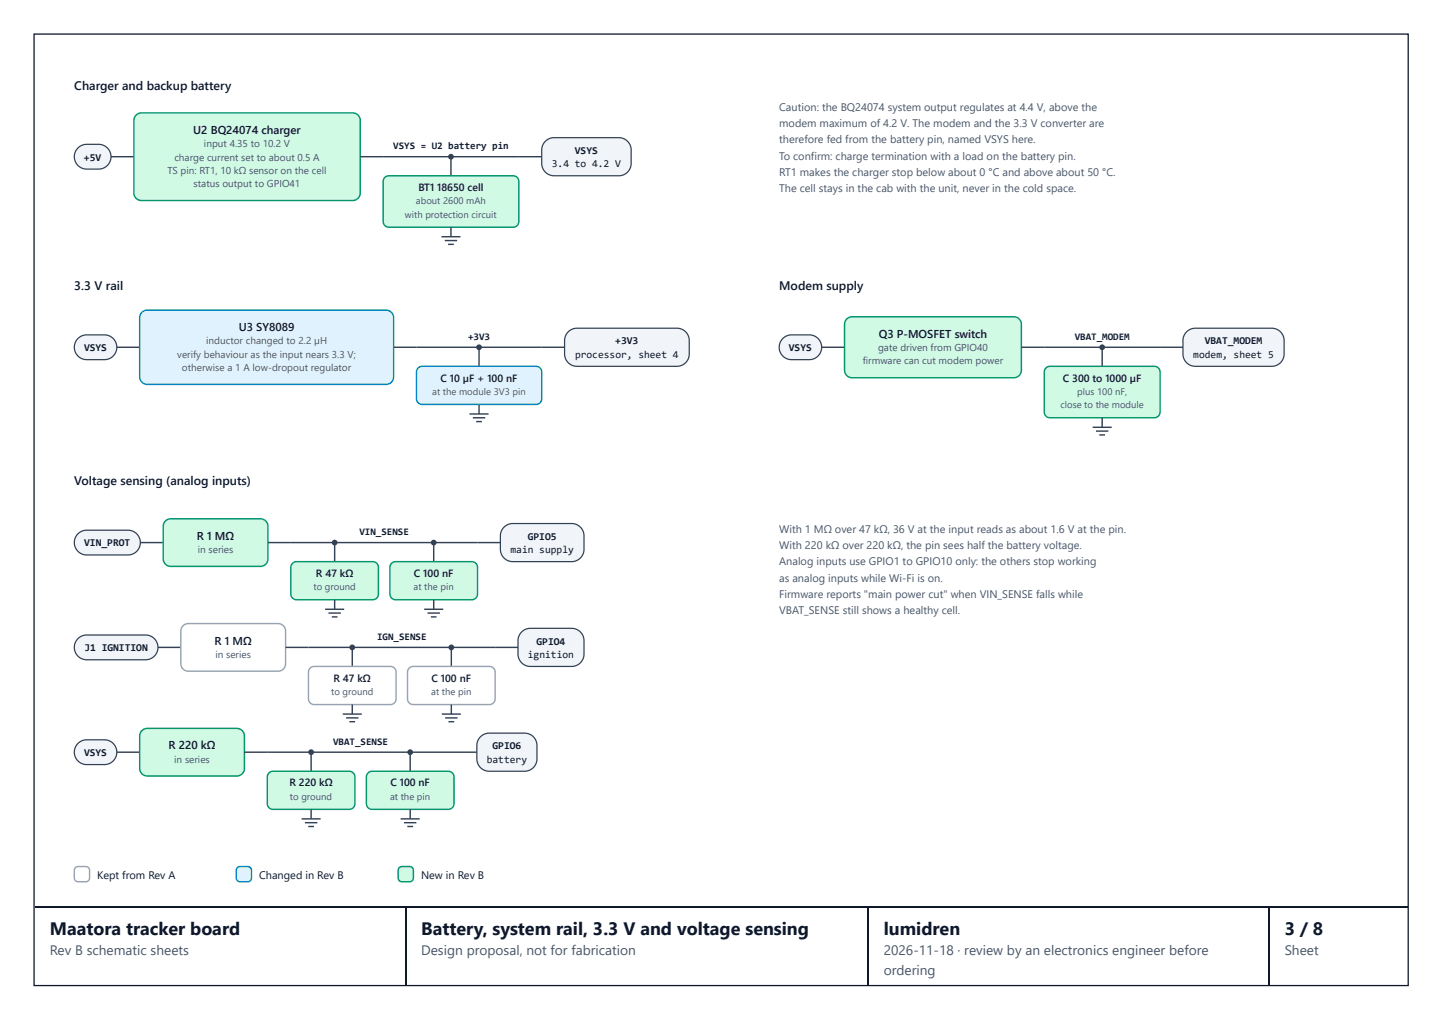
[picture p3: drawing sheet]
<svg xmlns="http://www.w3.org/2000/svg" width="297mm" height="210mm" viewBox="0 0 297 210" stroke-linecap="round" stroke-linejoin="round" font-family="sans-serif">
<path d="M7 7h282.9v195.8h-282.9z" fill="none" stroke="#0f172a" stroke-width=".26"/>
<path d="M16 30.4l.6-.4 .7-.3h3a2.55 2.55 0 0 1 2.5 2.5 2.55 2.55 0 0 1-2.5 2.6h-2.5a2.55 2.55 0 0 1-2.3-1.6 2.55 2.55 0 0 1 .5-2.8z" fill="#f1f5f9"/>
<path d="M16 30.4l.6-.4 .7-.3h3a2.55 2.55 0 0 1 2.5 2.5 2.55 2.55 0 0 1-2.5 2.6h-2.5a2.55 2.55 0 0 1-2.3-1.6 2.55 2.55 0 0 1 .5-2.8z" fill="none" stroke="#334155" stroke-width=".25"/>
<path d="M22.8 32.2h4.8" fill="none" stroke="#334155" stroke-width=".29"/>
<path d="M28 23.7l.5-.4 .6-.1h43.5a1.57 1.57 0 0 1 1.6 1.6v14.9a1.57 1.57 0 0 1-1.6 1.6h-43.5a1.57 1.57 0 0 1-1.5-1.6v-14.9l.1-.6z" fill="#d1fae5"/>
<path d="M28 23.7l.5-.4 .6-.1h43.5a1.57 1.57 0 0 1 1.6 1.6v14.9a1.57 1.57 0 0 1-1.6 1.6h-43.5a1.57 1.57 0 0 1-1.5-1.6v-14.9l.1-.6z" fill="none" stroke="#059669" stroke-width=".29"/>
<path d="M74.2 32.2h32.6" fill="none" stroke="#334155" stroke-width=".29"/>
<circle cx="92.8" cy="32.2" r=".59" fill="#334155"/>
<path d="M92.8 32.2v4" fill="none" stroke="#334155" stroke-width=".29"/>
<path d="M79.2 36.5l.8-.3h25.6a1.18 1.18 0 0 1 1.2 1.1v8.3a1.18 1.18 0 0 1-1.2 1.2h-25.6a1.18 1.18 0 0 1-1.1-1.2v-8.3z" fill="#d1fae5"/>
<path d="M79.2 36.5l.8-.3h25.6a1.18 1.18 0 0 1 1.2 1.1v8.3a1.18 1.18 0 0 1-1.2 1.2h-25.6a1.18 1.18 0 0 1-1.1-1.2v-8.3z" fill="none" stroke="#059669" stroke-width=".29"/>
<path d="M106.8 32.2h4.7M90.9 48.7h3.9M91.5 49.5h2.6M92.2 50.3h1.2M92.8 46.8v1.9" fill="none" stroke="#334155" stroke-width=".29"/>
<path d="M112.2 29.1l.7-.5 1-.3h13.5a2.55 2.55 0 0 1 2.5 2.6v2.7a2.55 2.55 0 0 1-2.5 2.6h-13.3a2.55 2.55 0 0 1-2.6-2.6v-3.1l.3-.8z" fill="#f1f5f9"/>
<path d="M112.2 29.1l.7-.5 1-.3h13.5a2.55 2.55 0 0 1 2.5 2.6v2.7a2.55 2.55 0 0 1-2.5 2.6h-13.3a2.55 2.55 0 0 1-2.6-2.6v-3.1l.3-.8z" fill="none" stroke="#334155" stroke-width=".25"/>
<path d="M16 69.7l.7-.5 .8-.3h4a2.55 2.55 0 0 1 2.5 2.6 2.55 2.55 0 0 1-2.5 2.5h-3.7a2.55 2.55 0 0 1-2.3-1.6 2.55 2.55 0 0 1 .5-2.7z" fill="#f1f5f9"/>
<path d="M16 69.7l.7-.5 .8-.3h4a2.55 2.55 0 0 1 2.5 2.6 2.55 2.55 0 0 1-2.5 2.5h-3.7a2.55 2.55 0 0 1-2.3-1.6 2.55 2.55 0 0 1 .5-2.7z" fill="none" stroke="#334155" stroke-width=".25"/>
<path d="M24 71.5h4.7" fill="none" stroke="#334155" stroke-width=".29"/>
<path d="M29.2 64.3l.5-.4 .6-.1h49.1a1.57 1.57 0 0 1 1.6 1.6v12.1a1.57 1.57 0 0 1-1.6 1.6h-49.1a1.57 1.57 0 0 1-1.6-1.6v-12.1l.2-.6z" fill="#e0f2fe"/>
<path d="M29.2 64.3l.5-.4 .6-.1h49.1a1.57 1.57 0 0 1 1.6 1.6v12.1a1.57 1.57 0 0 1-1.6 1.6h-49.1a1.57 1.57 0 0 1-1.6-1.6v-12.1l.2-.6z" fill="none" stroke="#0284c7" stroke-width=".29"/>
<path d="M81 71.5h30.5" fill="none" stroke="#334155" stroke-width=".29"/>
<circle cx="98.6" cy="71.5" r=".59" fill="#334155"/>
<path d="M98.6 71.5v3.9" fill="none" stroke="#334155" stroke-width=".29"/>
<path d="M86.1 75.7l.8-.3h23.4a1.18 1.18 0 0 1 1.2 1.2v5.4a1.18 1.18 0 0 1-1.2 1.2h-23.4a1.18 1.18 0 0 1-1.2-1.2v-5.4z" fill="#e0f2fe"/>
<path d="M86.1 75.7l.8-.3h23.4a1.18 1.18 0 0 1 1.2 1.2v5.4a1.18 1.18 0 0 1-1.2 1.2h-23.4a1.18 1.18 0 0 1-1.2-1.2v-5.4z" fill="none" stroke="#0284c7" stroke-width=".29"/>
<path d="M111.5 71.5h4.7M96.6 85.2h4M97.3 86h2.6M98 86.8h1.2M98.6 83.2v2" fill="none" stroke="#334155" stroke-width=".29"/>
<path d="M117 68.3l.6-.5 1-.3h20.7a2.55 2.55 0 0 1 2.6 2.6v2.7a2.55 2.55 0 0 1-2.6 2.6h-20.5a2.55 2.55 0 0 1-2.6-2.6v-3l.3-.8z" fill="#f1f5f9"/>
<path d="M117 68.3l.6-.5 1-.3h20.7a2.55 2.55 0 0 1 2.6 2.6v2.7a2.55 2.55 0 0 1-2.6 2.6h-20.5a2.55 2.55 0 0 1-2.6-2.6v-3l.3-.8z" fill="none" stroke="#334155" stroke-width=".25"/>
<path d="M161.1 69.7l.7-.5 .8-.3h4a2.55 2.55 0 0 1 2.5 2.6 2.55 2.55 0 0 1-2.5 2.5h-3.7a2.55 2.55 0 0 1-2.3-1.6 2.55 2.55 0 0 1 .5-2.7z" fill="#f1f5f9"/>
<path d="M161.1 69.7l.7-.5 .8-.3h4a2.55 2.55 0 0 1 2.5 2.6 2.55 2.55 0 0 1-2.5 2.5h-3.7a2.55 2.55 0 0 1-2.3-1.6 2.55 2.55 0 0 1 .5-2.7z" fill="none" stroke="#334155" stroke-width=".25"/>
<path d="M169.1 71.5h4.7" fill="none" stroke="#334155" stroke-width=".29"/>
<path d="M174.3 65.6l.5-.3 .6-.1h33.3a1.57 1.57 0 0 1 1.5 1.6v9.4a1.57 1.57 0 0 1-1.5 1.5h-33.3a1.57 1.57 0 0 1-1.6-1.5v-9.4l.1-.6z" fill="#d1fae5"/>
<path d="M174.3 65.6l.5-.3 .6-.1h33.3a1.57 1.57 0 0 1 1.5 1.6v9.4a1.57 1.57 0 0 1-1.5 1.5h-33.3a1.57 1.57 0 0 1-1.6-1.5v-9.4l.1-.6z" fill="none" stroke="#059669" stroke-width=".29"/>
<path d="M210.2 71.5h28.6" fill="none" stroke="#334155" stroke-width=".29"/>
<circle cx="226.9" cy="71.5" r=".59" fill="#334155"/>
<path d="M226.9 71.5v3.9" fill="none" stroke="#334155" stroke-width=".29"/>
<path d="M215.3 75.7l.8-.3h21.5a1.18 1.18 0 0 1 1.2 1.2v8.2a1.18 1.18 0 0 1-1.2 1.2h-21.5a1.18 1.18 0 0 1-1.2-1.2v-8.2z" fill="#d1fae5"/>
<path d="M215.3 75.7l.8-.3h21.5a1.18 1.18 0 0 1 1.2 1.2v8.2a1.18 1.18 0 0 1-1.2 1.2h-21.5a1.18 1.18 0 0 1-1.2-1.2v-8.2z" fill="none" stroke="#059669" stroke-width=".29"/>
<path d="M238.8 71.5h4.7M224.9 87.9h3.9M225.6 88.7h2.5M226.3 89.5h1.1M226.9 86v1.9" fill="none" stroke="#334155" stroke-width=".29"/>
<path d="M244.2 68.3l.7-.5 1-.3h15.9a2.55 2.55 0 0 1 2.5 2.6v2.7a2.55 2.55 0 0 1-2.5 2.6h-15.8a2.55 2.55 0 0 1-2.5-2.6v-3l.2-.8z" fill="#f1f5f9"/>
<path d="M244.2 68.3l.7-.5 1-.3h15.9a2.55 2.55 0 0 1 2.5 2.6v2.7a2.55 2.55 0 0 1-2.5 2.6h-15.8a2.55 2.55 0 0 1-2.5-2.6v-3l.2-.8z" fill="none" stroke="#334155" stroke-width=".25"/>
<path d="M16 109.8l.7-.4 1-.3h8.6a2.55 2.55 0 0 1 2.6 2.5 2.55 2.55 0 0 1-2.6 2.6h-8.5a2.55 2.55 0 0 1-2.3-1.6 2.55 2.55 0 0 1 .5-2.8z" fill="#f1f5f9"/>
<path d="M16 109.8l.7-.4 1-.3h8.6a2.55 2.55 0 0 1 2.6 2.5 2.55 2.55 0 0 1-2.6 2.6h-8.5a2.55 2.55 0 0 1-2.3-1.6 2.55 2.55 0 0 1 .5-2.8z" fill="none" stroke="#334155" stroke-width=".25"/>
<path d="M28.9 111.6h4.7" fill="none" stroke="#334155" stroke-width=".29"/>
<path d="M34 107.2l.6-.3 .6-.2h18.4a1.57 1.57 0 0 1 1.6 1.6v6.7a1.57 1.57 0 0 1-1.6 1.6h-18.4a1.57 1.57 0 0 1-1.6-1.6v-6.8z" fill="#d1fae5"/>
<path d="M34 107.2l.6-.3 .6-.2h18.4a1.57 1.57 0 0 1 1.6 1.6v6.7a1.57 1.57 0 0 1-1.6 1.6h-18.4a1.57 1.57 0 0 1-1.6-1.6v-6.8z" fill="none" stroke="#059669" stroke-width=".29"/>
<path d="M55.2 111.6h43.1" fill="none" stroke="#334155" stroke-width=".29"/>
<circle cx="68.9" cy="111.6" r=".59" fill="#334155"/>
<path d="M68.9 111.6v4" fill="none" stroke="#334155" stroke-width=".29"/>
<path d="M60.2 115.9l.8-.3h15.7a1.18 1.18 0 0 1 1.2 1.1v5.5a1.18 1.18 0 0 1-1.2 1.2h-15.7a1.18 1.18 0 0 1-1.1-1.2v-5.5z" fill="#d1fae5"/>
<path d="M60.2 115.9l.8-.3h15.7a1.18 1.18 0 0 1 1.2 1.1v5.5a1.18 1.18 0 0 1-1.2 1.2h-15.7a1.18 1.18 0 0 1-1.1-1.2v-5.5z" fill="none" stroke="#059669" stroke-width=".29"/>
<path d="M66.9 125.4h3.9M67.6 126.2h2.6M68.3 126.9h1.2M68.9 123.4v2" fill="none" stroke="#334155" stroke-width=".29"/>
<circle cx="89.3" cy="111.6" r=".59" fill="#334155"/>
<path d="M89.3 111.6v4" fill="none" stroke="#334155" stroke-width=".29"/>
<path d="M80.6 115.9l.8-.3h15.7a1.18 1.18 0 0 1 1.2 1.1v5.5a1.18 1.18 0 0 1-1.2 1.2h-15.7a1.18 1.18 0 0 1-1.1-1.2v-5.5z" fill="#d1fae5"/>
<path d="M80.6 115.9l.8-.3h15.7a1.18 1.18 0 0 1 1.2 1.1v5.5a1.18 1.18 0 0 1-1.2 1.2h-15.7a1.18 1.18 0 0 1-1.1-1.2v-5.5z" fill="none" stroke="#059669" stroke-width=".29"/>
<path d="M98.3 111.6h4.7M87.3 125.4h3.9M88 126.2h2.5M88.7 126.9h1.2M89.3 123.4v2" fill="none" stroke="#334155" stroke-width=".29"/>
<path d="M103.7 108.5l.7-.5 1-.3h12.3a2.55 2.55 0 0 1 2.5 2.6v2.7a2.55 2.55 0 0 1-2.5 2.6h-12.2a2.55 2.55 0 0 1-2.5-2.6v-3.1l.3-.8z" fill="#f1f5f9"/>
<path d="M103.7 108.5l.7-.5 1-.3h12.3a2.55 2.55 0 0 1 2.5 2.6v2.7a2.55 2.55 0 0 1-2.5 2.6h-12.2a2.55 2.55 0 0 1-2.5-2.6v-3.1l.3-.8z" fill="none" stroke="#334155" stroke-width=".25"/>
<path d="M16 131.4l.7-.5 1-.2h12.3a2.55 2.55 0 0 1 2.5 2.5 2.55 2.55 0 0 1-2.5 2.6h-12.2a2.55 2.55 0 0 1-2.3-1.6 2.55 2.55 0 0 1 .5-2.8z" fill="#f1f5f9"/>
<path d="M16 131.4l.7-.5 1-.2h12.3a2.55 2.55 0 0 1 2.5 2.5 2.55 2.55 0 0 1-2.5 2.6h-12.2a2.55 2.55 0 0 1-2.3-1.6 2.55 2.55 0 0 1 .5-2.8z" fill="none" stroke="#334155" stroke-width=".25"/>
<path d="M32.5 133.2h4.7" fill="none" stroke="#334155" stroke-width=".29"/>
<path d="M37.7 128.8l.5-.4 .6-.1h18.4a1.57 1.57 0 0 1 1.6 1.6v6.6a1.57 1.57 0 0 1-1.6 1.6h-18.4a1.57 1.57 0 0 1-1.6-1.6v-6.8z" fill="#fff"/>
<path d="M37.7 128.8l.5-.4 .6-.1h18.4a1.57 1.57 0 0 1 1.6 1.6v6.6a1.57 1.57 0 0 1-1.6 1.6h-18.4a1.57 1.57 0 0 1-1.6-1.6v-6.8z" fill="none" stroke="#94a3b8" stroke-width=".29"/>
<path d="M58.8 133.2h43.1" fill="none" stroke="#334155" stroke-width=".29"/>
<circle cx="72.5" cy="133.2" r=".59" fill="#334155"/>
<path d="M72.5 133.2v3.9" fill="none" stroke="#334155" stroke-width=".29"/>
<path d="M63.8 137.5l.9-.4h15.6a1.18 1.18 0 0 1 1.2 1.2v5.5a1.18 1.18 0 0 1-1.2 1.2h-15.6a1.18 1.18 0 0 1-1.2-1.2v-5.5z" fill="#fff"/>
<path d="M63.8 137.5l.9-.4h15.6a1.18 1.18 0 0 1 1.2 1.2v5.5a1.18 1.18 0 0 1-1.2 1.2h-15.6a1.18 1.18 0 0 1-1.2-1.2v-5.5z" fill="none" stroke="#94a3b8" stroke-width=".29"/>
<path d="M70.5 146.9h4M71.2 147.7h2.6M71.9 148.5h1.2M72.5 145v1.9" fill="none" stroke="#334155" stroke-width=".29"/>
<circle cx="92.9" cy="133.2" r=".59" fill="#334155"/>
<path d="M92.9 133.2v3.9" fill="none" stroke="#334155" stroke-width=".29"/>
<path d="M84.2 137.5l.9-.4h15.6a1.18 1.18 0 0 1 1.2 1.2v5.5a1.18 1.18 0 0 1-1.2 1.2h-15.6a1.18 1.18 0 0 1-1.2-1.2v-5.5z" fill="#fff"/>
<path d="M84.2 137.5l.9-.4h15.6a1.18 1.18 0 0 1 1.2 1.2v5.5a1.18 1.18 0 0 1-1.2 1.2h-15.6a1.18 1.18 0 0 1-1.2-1.2v-5.5z" fill="none" stroke="#94a3b8" stroke-width=".29"/>
<path d="M101.9 133.2h4.7M90.9 146.9h4M91.6 147.7h2.6M92.3 148.5h1.2M92.9 145v1.9" fill="none" stroke="#334155" stroke-width=".29"/>
<path d="M107.4 130l.6-.4 1-.3h8.7a2.55 2.55 0 0 1 2.5 2.5v2.8a2.55 2.55 0 0 1-2.5 2.5h-8.5a2.55 2.55 0 0 1-2.6-2.5v-3.1l.3-.8z" fill="#f1f5f9"/>
<path d="M107.4 130l.6-.4 1-.3h8.7a2.55 2.55 0 0 1 2.5 2.5v2.8a2.55 2.55 0 0 1-2.5 2.5h-8.5a2.55 2.55 0 0 1-2.6-2.5v-3.1l.3-.8z" fill="none" stroke="#334155" stroke-width=".25"/>
<path d="M16 153l.7-.5 .8-.2 4-.1a2.55 2.55 0 0 1 2.5 2.6 2.55 2.55 0 0 1-2.5 2.5h-3.7a2.55 2.55 0 0 1-2.3-1.5 2.55 2.55 0 0 1 .5-2.8z" fill="#f1f5f9"/>
<path d="M16 153l.7-.5 .8-.2 4-.1a2.55 2.55 0 0 1 2.5 2.6 2.55 2.55 0 0 1-2.5 2.5h-3.7a2.55 2.55 0 0 1-2.3-1.5 2.55 2.55 0 0 1 .5-2.8z" fill="none" stroke="#334155" stroke-width=".25"/>
<path d="M24 154.8h4.7" fill="none" stroke="#334155" stroke-width=".29"/>
<path d="M29.2 150.3l.5-.3 .6-.1h18.4a1.57 1.57 0 0 1 1.6 1.5v6.7a1.57 1.57 0 0 1-1.6 1.6h-18.4a1.57 1.57 0 0 1-1.6-1.6l.1-6.8z" fill="#d1fae5"/>
<path d="M29.2 150.3l.5-.3 .6-.1h18.4a1.57 1.57 0 0 1 1.6 1.5v6.7a1.57 1.57 0 0 1-1.6 1.6h-18.4a1.57 1.57 0 0 1-1.6-1.6l.1-6.8z" fill="none" stroke="#059669" stroke-width=".29"/>
<path d="M50.3 154.8h43.1" fill="none" stroke="#334155" stroke-width=".29"/>
<circle cx="64" cy="154.8" r=".59" fill="#334155"/>
<path d="M64 154.8v3.9" fill="none" stroke="#334155" stroke-width=".29"/>
<path d="M55.4 159l.8-.3h15.7a1.18 1.18 0 0 1 1.2 1.2v5.5a1.18 1.18 0 0 1-1.2 1.1h-15.7a1.18 1.18 0 0 1-1.2-1.1v-5.5z" fill="#d1fae5"/>
<path d="M55.4 159l.8-.3h15.7a1.18 1.18 0 0 1 1.2 1.2v5.5a1.18 1.18 0 0 1-1.2 1.1h-15.7a1.18 1.18 0 0 1-1.2-1.1v-5.5z" fill="none" stroke="#059669" stroke-width=".29"/>
<path d="M62.1 168.5h3.9M62.8 169.3h2.5M63.4 170.1h1.2M64 166.5v2" fill="none" stroke="#334155" stroke-width=".29"/>
<circle cx="84.4" cy="154.8" r=".59" fill="#334155"/>
<path d="M84.4 154.8v3.9" fill="none" stroke="#334155" stroke-width=".29"/>
<path d="M75.8 159l.8-.3h15.7a1.18 1.18 0 0 1 1.1 1.2v5.5a1.18 1.18 0 0 1-1.1 1.1h-15.7a1.18 1.18 0 0 1-1.2-1.1v-5.5z" fill="#d1fae5"/>
<path d="M75.8 159l.8-.3h15.7a1.18 1.18 0 0 1 1.1 1.2v5.5a1.18 1.18 0 0 1-1.1 1.1h-15.7a1.18 1.18 0 0 1-1.2-1.1v-5.5z" fill="none" stroke="#059669" stroke-width=".29"/>
<path d="M93.4 154.8h4.8M82.5 168.5h3.9M83.2 169.3h2.5M83.8 170.1h1.2M84.4 166.5v2" fill="none" stroke="#334155" stroke-width=".29"/>
<path d="M98.9 151.6l.7-.5 .9-.2h7.5a2.55 2.55 0 0 1 2.5 2.5v2.8a2.55 2.55 0 0 1-2.5 2.5h-7.3a2.55 2.55 0 0 1-2.5-2.5v-3.1l.2-.8z" fill="#f1f5f9"/>
<path d="M98.9 151.6l.7-.5 .9-.2h7.5a2.55 2.55 0 0 1 2.5 2.5v2.8a2.55 2.55 0 0 1-2.5 2.5h-7.3a2.55 2.55 0 0 1-2.5-2.5v-3.1l.2-.8z" fill="none" stroke="#334155" stroke-width=".25"/>
<path d="M15.5 178.5l.4-.2h1.8a.78 .78 0 0 1 .7 .8v1.6a.78 .78 0 0 1-.7 .7h-1.6a.78 .78 0 0 1-.8-.7v-1.8z" fill="#fff"/>
<path d="M15.5 178.5l.4-.2h1.8a.78 .78 0 0 1 .7 .8v1.6a.78 .78 0 0 1-.7 .7h-1.6a.78 .78 0 0 1-.8-.7v-1.8z" fill="none" stroke="#94a3b8" stroke-width=".29"/>
<path d="M48.9 178.5l.4-.2h1.7a.78 .78 0 0 1 .8 .8v1.6a.78 .78 0 0 1-.8 .7h-1.6a.78 .78 0 0 1-.8-.7v-1.8z" fill="#e0f2fe"/>
<path d="M48.9 178.5l.4-.2h1.7a.78 .78 0 0 1 .8 .8v1.6a.78 .78 0 0 1-.8 .7h-1.6a.78 .78 0 0 1-.8-.7v-1.8z" fill="none" stroke="#0284c7" stroke-width=".29"/>
<path d="M82.2 178.5l.4-.2h1.7a.78 .78 0 0 1 .8 .8v1.6a.78 .78 0 0 1-.8 .7h-1.6a.78 .78 0 0 1-.7-.7v-1.8z" fill="#d1fae5"/>
<path d="M82.2 178.5l.4-.2h1.7a.78 .78 0 0 1 .8 .8v1.6a.78 .78 0 0 1-.8 .7h-1.6a.78 .78 0 0 1-.7-.7v-1.8z" fill="none" stroke="#059669" stroke-width=".29"/>
<path d="M7.1 186.7h282.6M83.5 186.8v15.9M178.7 186.8v15.9M261.3 186.8v15.9" fill="none" stroke="#0f172a" stroke-width=".26"/>
<g font-size="3.7" fill="#0f172a">
<text x="10.3" y="192.4">Maatora tracker board</text>
<text x="86.7" y="192.4">Battery, system rail, 3.3 V and voltage sensing</text>
<text x="181.9" y="192.4">lumidren</text>
<text x="264.4" y="192.4">3 / 8</text>
</g>
<g font-size="2.8" fill="#475569">
<text x="10.3" y="196.6">Rev B schematic sheets</text>
<text x="86.7" y="196.6">Design proposal, not for fabrication</text>
<text x="181.9" y="196.6">2026-11-18 · review by an electronics engineer before</text>
<text x="264.4" y="196.6">Sheet</text>
<text x="181.9" y="200.6">ordering</text>
</g>
<g font-size="2.5" fill="#0f172a">
<text x="15.3" y="18.5">Charger and backup battery</text>
<text x="15.3" y="59.7">3.3 V rail</text>
<text x="160.4" y="59.7">Modem supply</text>
<text x="15.3" y="99.9">Voltage sensing (analog inputs)</text>
</g>
<g font-size="2.4" fill="#0f172a">
<text x="39.8" y="27.5">U2 BQ24074 charger</text>
<text x="49.1" y="68.1">U3 SY8089</text>
<text x="180.9" y="69.5">Q3 P-MOSFET switch</text>
<text x="40.5" y="111.1">R 1 MΩ</text>
<text x="44.2" y="132.6">R 1 MΩ</text>
<text x="34.7" y="154.2">R 220 kΩ</text>
</g>
<g font-size="2.3" fill="#475569">
<text x="160.4" y="22.8">Caution: the BQ24074 system output regulates at 4.4 V, above the</text>
<text x="160.4" y="26.2">modem maximum of 4.2 V. The modem and the 3.3 V converter are</text>
<text x="160.4" y="29.5">therefore fed from the battery pin, named VSYS here.</text>
<text x="160.4" y="32.8">To confirm: charge termination with a load on the battery pin.</text>
<text x="160.4" y="36.2">RT1 makes the charger stop below about 0 °C and above about 50 °C.</text>
<text x="160.4" y="39.5">The cell stays in the cab with the unit, never in the cold space.</text>
<text x="160.4" y="109.7">With 1 MΩ over 47 kΩ, 36 V at the input reads as about 1.6 V at the pin.</text>
<text x="160.4" y="113">With 220 kΩ over 220 kΩ, the pin sees half the battery voltage.</text>
<text x="160.4" y="116.4">Analog inputs use GPIO1 to GPIO10 only: the others stop working</text>
<text x="160.4" y="119.7">as analog inputs while Wi-Fi is on.</text>
<text x="160.4" y="123">Firmware reports &quot;main power cut&quot; when VIN_SENSE falls while</text>
<text x="160.4" y="126.3">VBAT_SENSE still shows a healthy cell.</text>
</g>
<g font-size="2.3" fill="#0f172a">
<text x="20" y="180.9">Kept from Rev A</text>
<text x="53.3" y="180.9">Changed in Rev B</text>
<text x="86.7" y="180.9">New in Rev B</text>
</g>
<g font-size="2.2" fill="#0f172a">
<text x="17.3" y="33">+5V</text>
<text x="113.6" y="34.4">3.4 to 4.2 V</text>
<text x="118.3" y="31.7">VSYS</text>
<text x="86.1" y="39.3">BT1</text>
<text x="90" y="39.3">18650 cell</text>
<text x="126.7" y="70.9">+3V3</text>
<text x="248" y="70.9">VBAT_MODEM</text>
<text x="17.3" y="72.2">VSYS</text>
<text x="118.4" y="73.6">processor, sheet 4</text>
<text x="162.4" y="72.2">VSYS</text>
<text x="245.6" y="73.6">modem, sheet 5</text>
<text x="90.7" y="78.5">C 10 µF + 100 nF</text>
<text x="218.8" y="78.5">C 300 to 1000 µF</text>
<text x="17.3" y="112.4">VIN_PROT</text>
<text x="105.1" y="113.8">main supply</text>
<text x="108.6" y="111.1">GPIO5</text>
<text x="65" y="118.7">R 47 kΩ</text>
<text x="85.2" y="118.7">C 100 nF</text>
<text x="17.4" y="134">J1 IGNITION</text>
<text x="108.7" y="135.4">ignition</text>
<text x="110.4" y="132.6">GPIO4</text>
<text x="68.7" y="140.3">R 47 kΩ</text>
<text x="88.8" y="140.3">C 100 nF</text>
<text x="17.3" y="155.6">VSYS</text>
<text x="101.4" y="154.2">GPIO6</text>
<text x="59.6" y="161.8">R 220 kΩ</text>
<text x="80.4" y="161.8">C 100 nF</text>
<text x="100.2" y="156.9">battery</text>
</g>
<g font-size="2.1" fill="#475569">
<text x="34.4" y="35.8">TS pin: RT1, 10 kΩ sensor on the cell</text>
<text x="35.9" y="33">charge current set to about 0.5 A</text>
<text x="42" y="30.3">input 4.35 to 10.2 V</text>
<text x="39.9" y="38.5">status output to GPIO41</text>
<text x="42.4" y="70.9">inductor changed to 2.2 µH</text>
<text x="36.5" y="73.6">verify behaviour as the input nears 3.3 V;</text>
<text x="37.4" y="76.4">otherwise a 1 A low-dropout regulator</text>
<text x="177.6" y="75">firmware can cut modem power</text>
<text x="180.7" y="72.2">gate driven from GPIO40</text>
<text x="40.7" y="113.8">in series</text>
<text x="44.3" y="135.4">in series</text>
<text x="35.9" y="156.9">in series</text>
</g>
<g font-size="2.1" fill="#0f172a">
<text x="80.9" y="30.7">VSYS = U2 battery pin</text>
<text x="96.3" y="69.9">+3V3</text>
<text x="221.2" y="69.9">VBAT_MODEM</text>
<text x="74" y="110.1">VIN_SENSE</text>
<text x="77.6" y="131.6">IGN_SENSE</text>
<text x="68.6" y="153.2">VBAT_SENSE</text>
</g>
<g font-size="2" fill="#475569">
<text x="83.4" y="44.8">with protection circuit</text>
<text x="85.6" y="42">about 2600 mAh</text>
<text x="89" y="81.3">at the module 3V3 pin</text>
<text x="221.7" y="81.3">plus 100 nF,</text>
<text x="218.3" y="84">close to the module</text>
<text x="64.5" y="121.5">to ground</text>
<text x="85.1" y="121.5">at the pin</text>
<text x="68.2" y="143">to ground</text>
<text x="88.8" y="143">at the pin</text>
<text x="59.7" y="164.6">to ground</text>
<text x="80.3" y="164.6">at the pin</text>
</g>
</svg>
